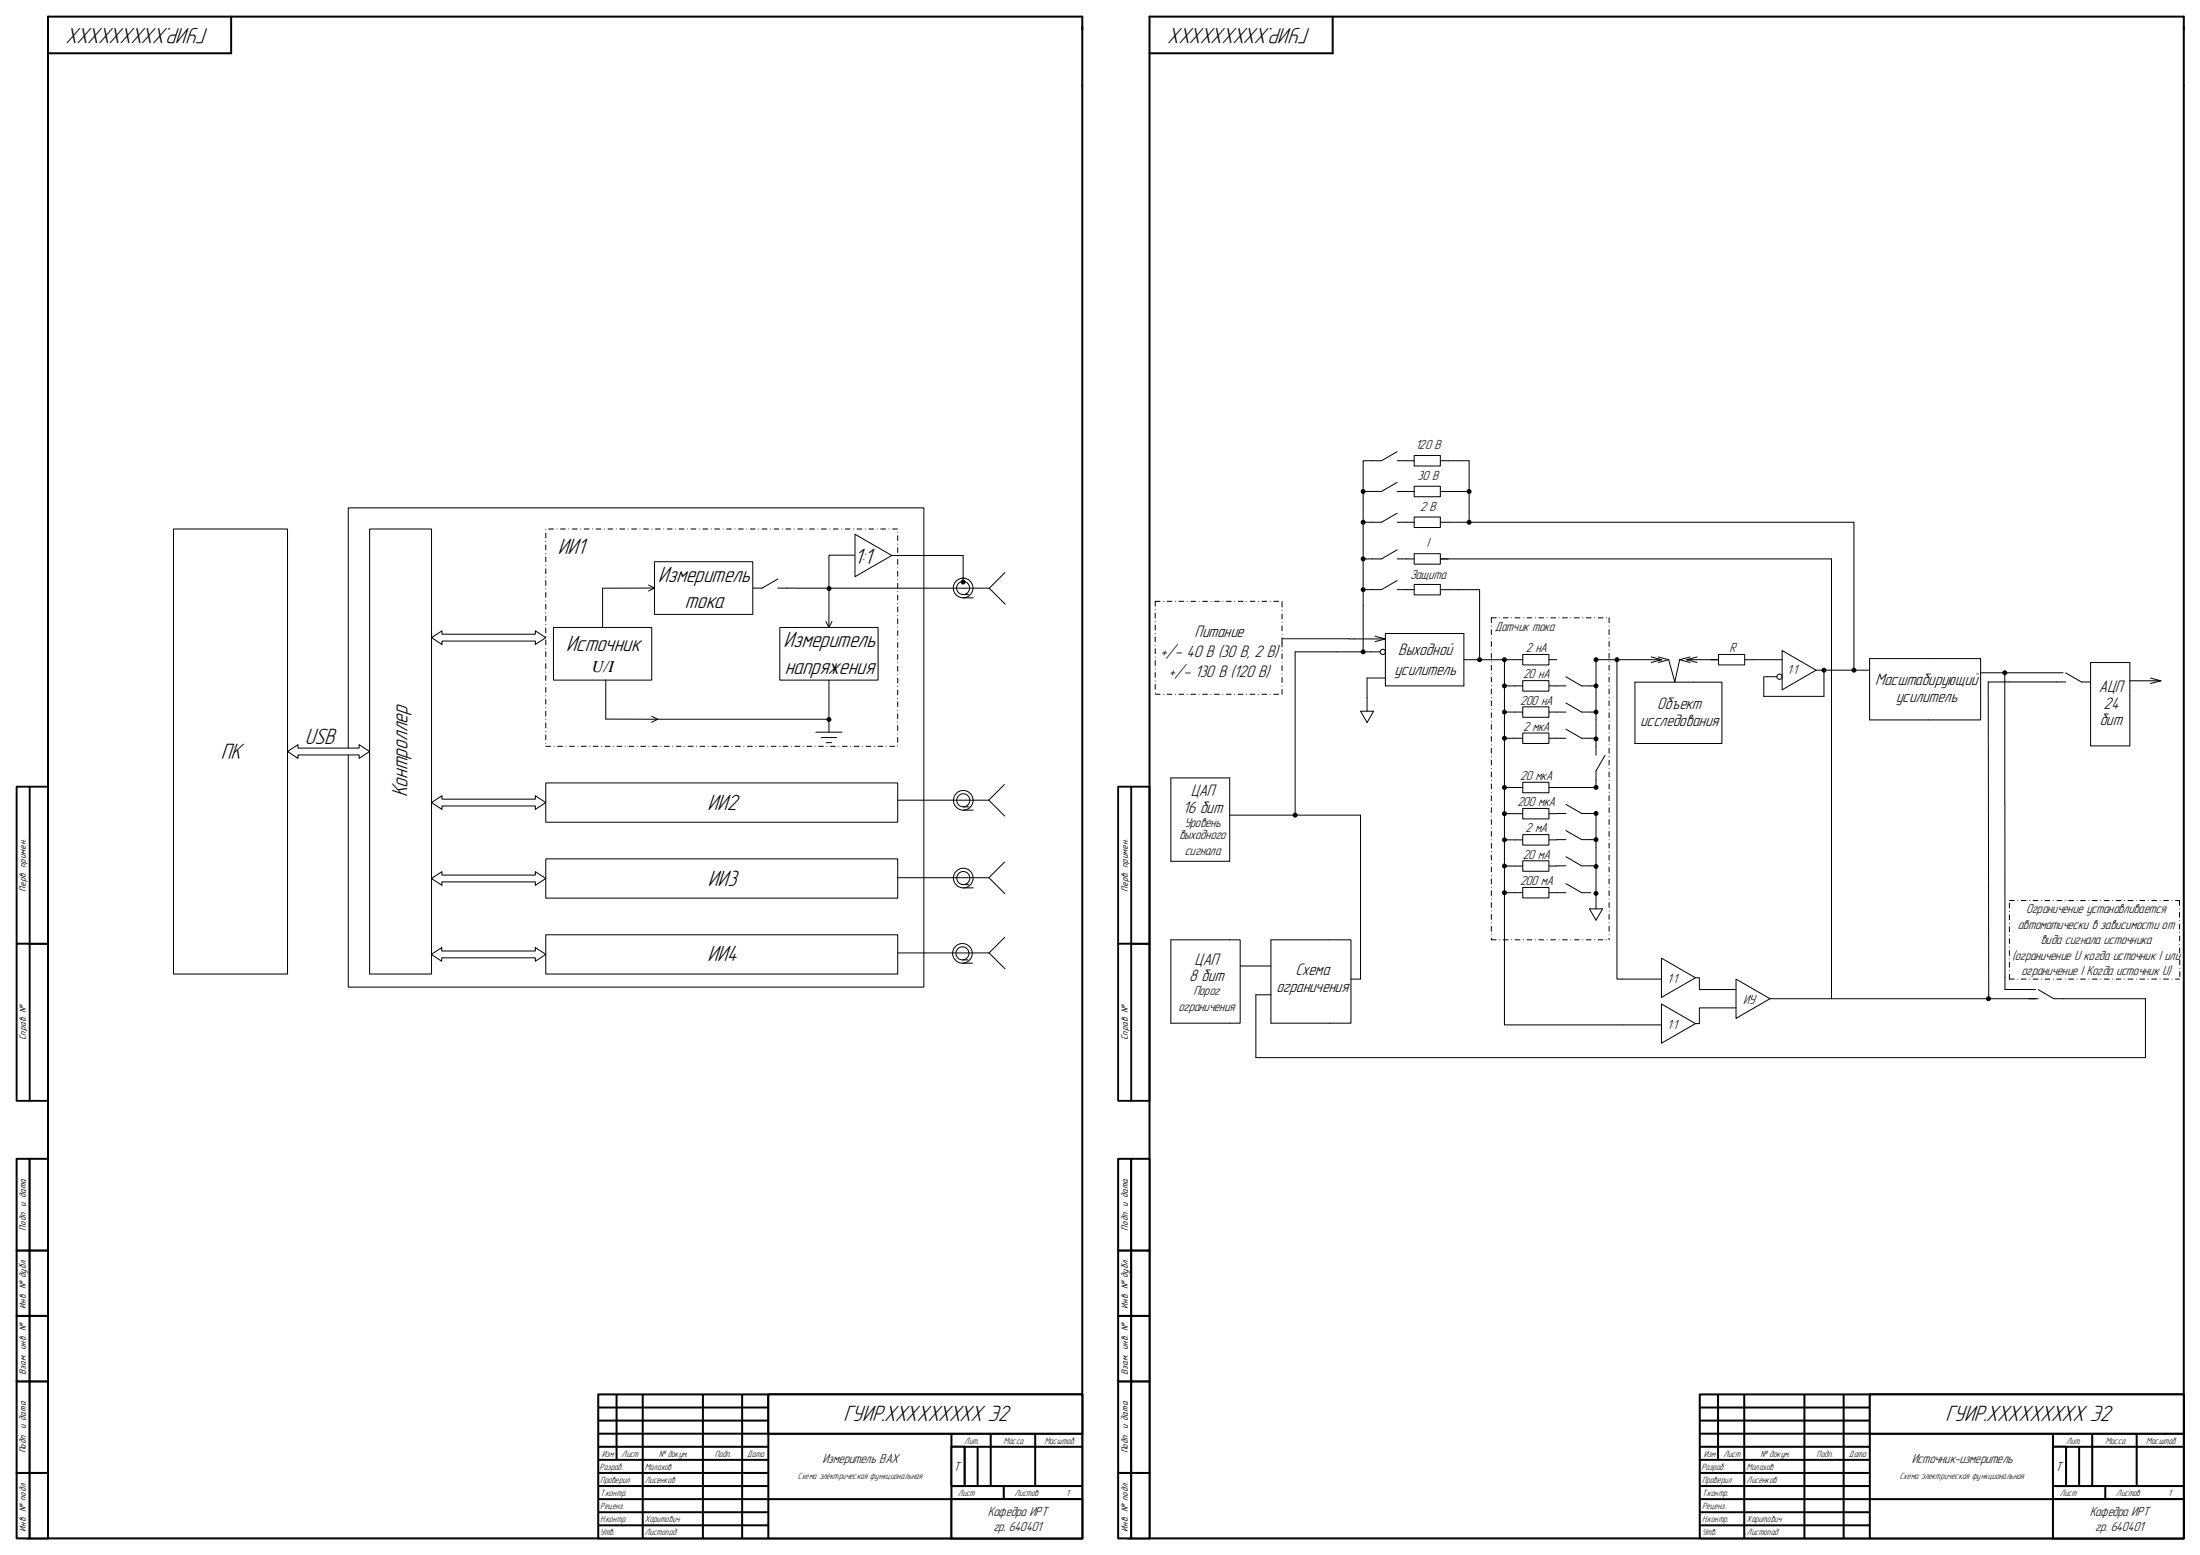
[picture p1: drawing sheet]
<svg xmlns="http://www.w3.org/2000/svg" width="841mm" height="594mm" viewBox="0 0 841 594" stroke-linecap="round" stroke-linejoin="round" font-family="sans-serif">
<path d="M133.1 194h220v183.1h-220z" fill="none" stroke="#000" stroke-width=".38"/>
<path d="M208.6 202.1h134.5v83h-134.5z" fill-rule="evenodd" fill="#fff"/>
<path d="M208.6 202.1h134.5v83h-134.5z" fill="none" stroke="#000" stroke-width=".38" stroke-dasharray="1.9 1.3 0 1.3"/>
<path d="M635 366l13 7.5-13 7.5z" fill="#fff"/>
<path d="M635 366l13 7.5-13 7.5z" fill="none" stroke="#000" stroke-width=".38"/>
<path d="M10 587.6h403.6v-581.2h-395.2v581.3" fill="none" stroke="#000" stroke-width=".76"/>
<path d="M228.6 532.6h185v55h-185z" fill-rule="evenodd" fill="#fff"/>
<path d="M228.6 532.6h185v55h-185zM293.6 532.6v55.1M293.6 547.6h120M363.7 547.6v40M293.8 572.7h119.8" fill="none" stroke="#000" stroke-width=".76"/>
<g fill="none" stroke="#000" stroke-width=".76" stroke-linecap="butt">
<path d="M228.6 537.7h65M235.6 532.6v25M245.6 532.6v55.1M268.7 532.6v55.1M283.7 532.6v55.1M228.6 552.7h65M228.6 557.6h65M228.6 542.6h65M228.6 547.6h65M363.7 552.7h49.9M368.6 552.7v15M373.7 552.7v15"/>
<path d="M378.7 547.6v20M395.7 547.6v20M228.6 567.7h65M228.6 562.6h65M228.6 572.7h65M228.6 577.6h65M363.7 567.7h49.9M383.6 567.7v5M228.6 582.6h65"/>
</g>
<path d="M363.7 552.7h5v15h-5z" fill-rule="evenodd" fill="#fff"/>
<path d="M363.7 552.7h5v15h-5z" fill="none" stroke="#000" stroke-width=".76"/>
<path d="M363.7 572.6h49.9v15h-49.9z" fill-rule="evenodd" fill="#fff"/>
<path d="M363.7 572.6h49.9v15h-49.9z" fill="none" stroke="#000" stroke-width=".76"/>
<path d="M293.6 532.6h120v15h-120z" fill-rule="evenodd" fill="#fff"/>
<path d="M293.6 532.6h120v15h-120z" fill="none" stroke="#000" stroke-width=".76"/>
<path d="M6.3 562.6h5v25h-5z" fill-rule="evenodd" fill="#fff"/>
<path d="M6.3 562.6h5v25h-5z" fill="none" stroke="#000" stroke-width=".76"/>
<path d="M11.3 562.6h7.1v25h-7.1z" fill-rule="evenodd" fill="#fff"/>
<path d="M11.3 562.6h7.1v25h-7.1z" fill="none" stroke="#000" stroke-width=".76"/>
<path d="M6.3 527.6h5v35h-5z" fill-rule="evenodd" fill="#fff"/>
<path d="M6.3 527.6h5v35h-5z" fill="none" stroke="#000" stroke-width=".76"/>
<path d="M11.3 527.6h7.1v35h-7.1z" fill-rule="evenodd" fill="#fff"/>
<path d="M11.3 527.6h7.1v35h-7.1z" fill="none" stroke="#000" stroke-width=".76"/>
<path d="M6.3 502.6h5v25h-5z" fill-rule="evenodd" fill="#fff"/>
<path d="M6.3 502.6h5v25h-5z" fill="none" stroke="#000" stroke-width=".76"/>
<path d="M11.3 502.6h7.1v25h-7.1z" fill-rule="evenodd" fill="#fff"/>
<path d="M11.3 502.6h7.1v25h-7.1z" fill="none" stroke="#000" stroke-width=".76"/>
<path d="M6.3 477.6h5v25h-5z" fill-rule="evenodd" fill="#fff"/>
<path d="M6.3 477.6h5v25h-5z" fill="none" stroke="#000" stroke-width=".76"/>
<path d="M11.3 477.6h7.1v25h-7.1z" fill-rule="evenodd" fill="#fff"/>
<path d="M11.3 477.6h7.1v25h-7.1z" fill="none" stroke="#000" stroke-width=".76"/>
<path d="M6.3 442.7h5v35h-5z" fill-rule="evenodd" fill="#fff"/>
<path d="M6.3 442.7h5v35h-5z" fill="none" stroke="#000" stroke-width=".76"/>
<path d="M11.3 442.7h7.1v35h-7.1z" fill-rule="evenodd" fill="#fff"/>
<path d="M11.3 442.7h7.1v35h-7.1z" fill="none" stroke="#000" stroke-width=".76"/>
<path d="M6.3 300.5h5v60h-5z" fill-rule="evenodd" fill="#fff"/>
<path d="M6.3 300.5h5v60h-5z" fill="none" stroke="#000" stroke-width=".71"/>
<path d="M6.3 360.5h5v60h-5z" fill-rule="evenodd" fill="#fff"/>
<path d="M11.3 300.5h7.1v60h-7.1h7.1v60h-7.1M6.3 360.5h5v60h-5z" fill="none" stroke="#000" stroke-width=".71"/>
<path d="M88.3 6.4v14h-69.9M431 587.6h403.7v-581.2h-395.4v581.3" fill="none" stroke="#000" stroke-width=".76"/>
<path d="M649.7 532.6h185v55h-185z" fill-rule="evenodd" fill="#fff"/>
<path d="M649.7 532.6h185v55h-185zM714.7 532.6v55.1M714.7 547.6h120M784.6 547.6v40M714.8 572.7h119.9" fill="none" stroke="#000" stroke-width=".76"/>
<g fill="none" stroke="#000" stroke-width=".76" stroke-linecap="butt">
<path d="M649.7 537.7h65M656.6 532.6v25M666.7 532.6v55.1M689.6 532.6v55.1M704.6 532.6v55.1M649.7 552.7h65M649.7 557.6h65M649.7 542.6h65M649.7 547.6h65M784.6 552.7h50.1M789.7 552.7v15M794.6 552.7v15"/>
<path d="M799.6 547.6v20M816.6 547.6v20M649.7 567.7h65M649.7 562.6h65M649.7 572.7h65M649.7 577.6h65M784.6 567.7h50.1M804.7 567.7v5M649.7 582.6h65"/>
</g>
<path d="M784.6 552.7h5v15h-5z" fill-rule="evenodd" fill="#fff"/>
<path d="M784.6 552.7h5v15h-5z" fill="none" stroke="#000" stroke-width=".76"/>
<path d="M784.6 572.6h50v15h-50z" fill-rule="evenodd" fill="#fff"/>
<path d="M784.6 572.6h50v15h-50z" fill="none" stroke="#000" stroke-width=".76"/>
<path d="M714.7 532.6h120v15h-120z" fill-rule="evenodd" fill="#fff"/>
<path d="M714.7 532.6h120v15h-120z" fill="none" stroke="#000" stroke-width=".76"/>
<path d="M427.4 562.6h5v25h-5z" fill-rule="evenodd" fill="#fff"/>
<path d="M427.4 562.6h5v25h-5z" fill="none" stroke="#000" stroke-width=".76"/>
<path d="M432.4 562.6h7v25h-7z" fill-rule="evenodd" fill="#fff"/>
<path d="M432.4 562.6h7v25h-7z" fill="none" stroke="#000" stroke-width=".76"/>
<path d="M427.4 527.6h5v35h-5z" fill-rule="evenodd" fill="#fff"/>
<path d="M427.4 527.6h5v35h-5z" fill="none" stroke="#000" stroke-width=".76"/>
<path d="M432.4 527.6h7v35h-7z" fill-rule="evenodd" fill="#fff"/>
<path d="M432.4 527.6h7v35h-7z" fill="none" stroke="#000" stroke-width=".76"/>
<path d="M427.4 502.6h5v25h-5z" fill-rule="evenodd" fill="#fff"/>
<path d="M427.4 502.6h5v25h-5z" fill="none" stroke="#000" stroke-width=".76"/>
<path d="M432.4 502.6h7v25h-7z" fill-rule="evenodd" fill="#fff"/>
<path d="M432.4 502.6h7v25h-7z" fill="none" stroke="#000" stroke-width=".76"/>
<path d="M427.4 477.6h5v25h-5z" fill-rule="evenodd" fill="#fff"/>
<path d="M427.4 477.6h5v25h-5z" fill="none" stroke="#000" stroke-width=".76"/>
<path d="M432.4 477.6h7v25h-7z" fill-rule="evenodd" fill="#fff"/>
<path d="M432.4 477.6h7v25h-7z" fill="none" stroke="#000" stroke-width=".76"/>
<path d="M427.4 442.7h5v35h-5z" fill-rule="evenodd" fill="#fff"/>
<path d="M427.4 442.7h5v35h-5z" fill="none" stroke="#000" stroke-width=".76"/>
<path d="M432.4 442.7h7v35h-7z" fill-rule="evenodd" fill="#fff"/>
<path d="M432.4 442.7h7v35h-7z" fill="none" stroke="#000" stroke-width=".76"/>
<path d="M427.4 300.5h5v60h-5z" fill-rule="evenodd" fill="#fff"/>
<path d="M427.4 300.5h5v60h-5z" fill="none" stroke="#000" stroke-width=".71"/>
<path d="M427.4 360.5h5v60h-5z" fill-rule="evenodd" fill="#fff"/>
<path d="M432.4 300.5h6.9v60h-6.9h6.9v60h-6.9M427.4 360.5h5v60h-5z" fill="none" stroke="#000" stroke-width=".71"/>
<path d="M509.4 6.4v14h-70.1" fill="none" stroke="#000" stroke-width=".76"/>
<g fill="none" stroke="#000" stroke-width=".38">
<path d="M534 172.5l-6 3.5h-7v11.7h7l6-3.4M534 176h6.5M540.5 174h10v4h-10zM550.5 176h11v11.7h-11M521 187.7v11.8h7l6-3.5M521 199.5v14h7l6-3.5M534 187.7h6.5M534 199.5h6.5M540.5 185.7h10v4h-10zM540.5 197.5h10v4h-10zM561.5 187.7v11.8h-11M521 214.2v34.8h6.5"/>
<path d="M534 213.5h6.5M540.5 211.5h10v4h-10zM550.5 213.5h3M534 221.8l-6 3.4h-7M534 225.2h6.5M540.5 223.2h10v4h-10zM550.5 225.2h15v26.8h-6M490 244l39.5 .1M521 249h-26v61.6M525.5 243l3.9 1.1M529.5 244.1l-4 1M529.5 242h30v20h-30z"/>
<path d="M529.5 259h-7v12.7M582 250h10v4h-10zM582 252h-7v10.1M592 252h3M598.5 258.5l6 3.5h4.8M610 252v9.2M618 252v122h17M520 271.7h5l-2.5 4.3zM575 262h7M575 272h7M582 260h10v4h-10zM582 270h10v4h-10z"/>
<path d="M592 262h6.5M592 272h6.5M598.5 268.5l6 3.5h4.8M610 272v10h-5.5l-6-3.5M610 262v9.3M447.5 297.2h22.5v31.8h-22.5zM575 282h7M582 280h10v4h-10zM582 298.8h10v4h-10zM592 282h6.5M610 282v6.5M613.5 288.5l-3.5 6v6.3h-18"/>
<path d="M470 311.4h25M495.8 311.4h24.2v62.6h-3.7M575 300.8h7M575 310.8h7M582 308.8h10v4h-10zM582 318.8h10v4h-10zM592 310.8h3M595 310.7h3.5M598.5 307.3l6 3.4h4.8M598.5 317.3l6 3.4h4.8M610 310.7v9.3M575 320.8h7"/>
<path d="M575 330.8h7M582 328.8h10v4h-10zM582 339h10v4h-10zM592 320.8h3M592 330.8h3M595 320.7h3.5M595 330.7h3.5M598.5 337.5l6 3.5h3.5M610 320.7v10h-5.5l-6-3.4M610 331.7v8.8M447.5 359h26.5v31.8h-26.5zM485.8 359h30.5v31.8h-30.5z"/>
<path d="M575 341h7M592 341h6.5M607.5 347.2h5l-2.5 4.3zM610 342v5.2M474 369h11.8M485.8 380h-5.8v24"/>
<circle cx="521" cy="187.8" r=".75"/>
<circle cx="521" cy="199.5" r=".75"/>
<circle cx="561.5" cy="187.7" r=".75"/>
<circle cx="561.5" cy="199.5" r=".75"/>
<circle cx="521" cy="213.5" r=".75"/>
<circle cx="521" cy="225.3" r=".75"/>
<circle cx="521" cy="249" r=".75"/>
<circle cx="528.5" cy="249" r="1"/>
<circle cx="565.5" cy="252" r=".75"/>
<circle cx="575" cy="252" r=".75"/>
<circle cx="610" cy="252" r=".75"/>
<circle cx="575" cy="262" r=".75"/>
<circle cx="575" cy="272" r=".75"/>
<circle cx="610" cy="262" r=".75"/>
<circle cx="610" cy="272" r=".75"/>
<circle cx="575" cy="282" r=".75"/>
<circle cx="610" cy="282.2" r=".75"/>
<circle cx="495" cy="311.4" r=".75"/>
<circle cx="575" cy="300.8" r=".75"/>
<circle cx="575" cy="310.8" r=".75"/>
<circle cx="610" cy="300.7" r=".75"/>
<circle cx="610" cy="310.7" r=".75"/>
<circle cx="575" cy="320.8" r=".75"/>
<circle cx="575" cy="330.8" r=".75"/>
<circle cx="610" cy="331" r=".75"/>
<circle cx="610" cy="320.7" r=".75"/>
<circle cx="575" cy="341" r=".75"/>
<circle cx="610" cy="341.3" r=".75"/>
</g>
<g fill="#000">
<circle cx="521" cy="187.8" r=".75"/>
<circle cx="521" cy="199.5" r=".75"/>
<circle cx="561.5" cy="187.7" r=".75"/>
<circle cx="561.5" cy="199.5" r=".75"/>
<circle cx="521" cy="213.5" r=".75"/>
<circle cx="521" cy="225.3" r=".75"/>
<circle cx="521" cy="249" r=".75"/>
<circle cx="565.5" cy="252" r=".75"/>
<circle cx="575" cy="252" r=".75"/>
<circle cx="610" cy="252" r=".75"/>
<circle cx="575" cy="262" r=".75"/>
<circle cx="575" cy="272" r=".75"/>
<circle cx="610" cy="262" r=".75"/>
<circle cx="610" cy="272" r=".75"/>
<circle cx="575" cy="282" r=".75"/>
<circle cx="610" cy="282.2" r=".75"/>
<circle cx="495" cy="311.4" r=".75"/>
<circle cx="575" cy="300.8" r=".75"/>
<circle cx="575" cy="310.8" r=".75"/>
<circle cx="610" cy="300.7" r=".75"/>
<circle cx="610" cy="310.7" r=".75"/>
<circle cx="575" cy="320.8" r=".75"/>
<circle cx="575" cy="330.8" r=".75"/>
<circle cx="610" cy="331" r=".75"/>
<circle cx="610" cy="320.7" r=".75"/>
<circle cx="575" cy="341" r=".75"/>
<circle cx="610" cy="341.3" r=".75"/>
</g>
<path d="M441.5 229.7v35.5M441.5 229.7h48.6M490 245.5v-15.9M441.5 265.2h48.5M490 265.2v-19.7" fill="none" stroke="#000" stroke-width=".38" stroke-dasharray="1.9 1.3 0 1.3"/>
<path d="M635 383.5l13 7.5-13 7.5z" fill="#fff"/>
<path d="M575 384v7.5h60M635 383.5l13 7.5-13 7.5z" fill="none" stroke="#000" stroke-width=".38"/>
<path d="M663.5 374l13 7.5-13 7.5z" fill="#fff"/>
<g fill="none" stroke="#000" stroke-width=".38">
<path d="M623.1 252h12l-4 1.1M631.1 250.9l4 1.1M633.8 250.9l4 1.1M637.8 252l-4 1.1M637.8 252l2.3 8.5 1.9-8.5M642 252l3.9 1.1M644.7 252h12.1M644.7 252l3.9 1.1M645.9 250.9l-3.9 1.1M648.6 250.9l-3.9 1.1M656.8 250h10v4h-10zM666.8 252h3"/>
<path d="M624.9 260.6h33.2v23.4h-33.2zM648 373.5h1.5v4.5h14M663.5 374l13 7.5-13 7.5zM663.5 385h-14v6h-1.5"/>
<circle cx="618" cy="252" r=".75"/>
</g>
<circle cx="618" cy="252" r=".75" fill="#000"/>
<path d="M681.1 248.5l13 7.5-13 7.5z" fill="#fff"/>
<g fill="none" stroke="#000" stroke-width=".38">
<path d="M562.3 199.5h146.3v56.5M550.5 213.5h149.5v168M566.3 252h8M610.8 252h6.4M618.8 252h4.3M669.8 252h11.3M681.1 248.5l13 7.5-13 7.5zM694.1 256h2.3M697.1 256v10h-23v-7.5h5M697.9 256h16.7M714.6 251.6h42.4v23.4h-42.4zM757 257h31.5"/>
<path d="M766.2 257.1v49.9M789.5 257l6 3.5h3.5M799 253.1h15v31.8h-15zM821.9 259l4 1.1M575 262.7v8.6M575 272.8v8.4M789.5 260.5h-29.6l.2 121M813.9 260.1h12l-4 1M575 282.8v17.3M575 301.6v8.5M575 311.6v8.5M766.3 307v71h11.7"/>
<path d="M575 321.6v8.5M575 331.6v8.7M575 341.7v42.3M779 378l6 3.5h35v22.5h-340M676.5 381.5h82.7M760.8 381.5h18.2"/>
<circle cx="680.1" cy="258.5" r="1"/>
<circle cx="697.1" cy="256" r=".75"/>
<circle cx="708.6" cy="256" r=".75"/>
<circle cx="766.2" cy="257" r=".75"/>
<circle cx="760" cy="381.5" r=".75"/>
</g>
<g fill="#000">
<circle cx="697.1" cy="256" r=".75"/>
<circle cx="708.6" cy="256" r=".75"/>
<circle cx="766.2" cy="257" r=".75"/>
<circle cx="760" cy="381.5" r=".75"/>
</g>
<path d="M570 236v123M570 236h45M615 236v123M570 359h45M768 344h65M833 344l.1 29.9M768 374h65M768 374v-30" fill="none" stroke="#000" stroke-width=".38" stroke-dasharray="1.9 1.3 0 1.3"/>
<path d="M250.1 214.6h37.6v20.1h-37.6z" fill-rule="evenodd" fill="#fff"/>
<path d="M250.1 214.6h37.6v20.1h-37.6z" fill="none" stroke="#000" stroke-width=".38"/>
<path d="M211.5 239.7h37.6v20.1h-37.6z" fill-rule="evenodd" fill="#fff"/>
<path d="M211.5 239.7h37.6v20.1h-37.6zM247.8 223.5l2.3 1.1-2.3 1.2M250.1 224.6l-19.8 .1v15M297.3 224.6l19.5 .1v15M297.3 221.2l-6 3.4h-3.5M315.7 237.4l1.1 2.3 1.2-2.3M231.5 259.7v15h19.9M249.1 273.6l2.3 1.1-2.3 1.2" fill="none" stroke="#000" stroke-width=".38"/>
<path d="M298 239.7h37.6v20.1h-37.6z" fill-rule="evenodd" fill="#fff"/>
<g fill="none" stroke="#000" stroke-width=".38">
<path d="M326.6 212.1h-9.8v12.6h37.2M298 239.7h37.6v20.1h-37.6zM316.8 259.8v19.9M251.4 274.7h65.4M311.8 279.7h10M313.9 281.7h5.9M315.8 283.7h2"/>
<circle cx="316.8" cy="274.8" r=".75"/>
</g>
<circle cx="316.8" cy="274.8" r=".75" fill="#000"/>
<path d="M326.8 204.1l14 8.1-14 8.1z" fill="#fff"/>
<g fill="none" stroke="#000" stroke-width=".38">
<path d="M326.8 204.1l14 8.1-14 8.1zM340.8 212.2h27.3"/>
<circle cx="316.9" cy="224.8" r=".75"/>
</g>
<circle cx="316.9" cy="224.8" r=".75" fill="#000"/>
<path d="M211.6 204.6h13v8.8h-13z" fill-rule="evenodd" fill="#fff"/>
<path d="M211.6 204.6h13v8.8h-13z" fill="none" stroke="#fff" stroke-width=".38"/>
<path d="M208.6 299.1h134.5v15h-134.5z" fill-rule="evenodd" fill="#fff"/>
<path d="M208.6 299.1h134.5v15h-134.5z" fill="none" stroke="#000" stroke-width=".38"/>
<path d="M208.6 328.1h134.5v15h-134.5z" fill-rule="evenodd" fill="#fff"/>
<path d="M208.6 328.1h134.5v15h-134.5z" fill="none" stroke="#000" stroke-width=".38"/>
<path d="M208.6 357.1h134.5v15h-134.5z" fill-rule="evenodd" fill="#fff"/>
<path d="M208.6 357.1h134.5v15h-134.5z" fill="none" stroke="#000" stroke-width=".38"/>
<path d="M141.3 202.1h23.6v170h-23.6z" fill-rule="evenodd" fill="#fff"/>
<path d="M141.3 202.1h23.6v170h-23.6z" fill="none" stroke="#000" stroke-width=".38"/>
<g fill="#fff">
<path d="M151 247.8h4.2v78.6h-4.2z" fill-rule="evenodd"/>
<path d="M66.3 202.1h43.6v170h-43.6z" fill-rule="evenodd"/>
</g>
<path d="M66.3 202.1h43.6v170h-43.6z" fill="none" stroke="#000" stroke-width=".38"/>
<path d="M109.9 287.1l4-2.6v1.3h23.4v-1.3l4 2.6-4 2.6v-1.3h-23.4v1.3z" fill-rule="evenodd" fill="#fff"/>
<path d="M109.9 287.1l4-2.6v1.3h23.4v-1.3l4 2.6-4 2.6v-1.3h-23.4v1.3z" fill="none" stroke="#000" stroke-width=".38"/>
<g fill="#fff">
<path d="M115 280.1h14v2.8h-14z" fill-rule="evenodd"/>
<path d="M164.9 243.6l4-2.6v1.3h35.7v-1.3l4 2.6-4 2.6v-1.3h-35.7v1.3z" fill-rule="evenodd"/>
</g>
<path d="M164.9 243.6l4-2.6v1.3h35.7v-1.3l4 2.6-4 2.6v-1.3h-35.7v1.3z" fill="none" stroke="#000" stroke-width=".38"/>
<path d="M164.9 306.6l4-2.6v1.3h35.7v-1.3l4 2.6-4 2.6v-1.3h-35.7v1.3z" fill-rule="evenodd" fill="#fff"/>
<path d="M164.9 306.6l4-2.6v1.3h35.7v-1.3l4 2.6-4 2.6v-1.3h-35.7v1.3z" fill="none" stroke="#000" stroke-width=".38"/>
<path d="M164.9 335.6l4-2.6v1.3h35.7v-1.3l4 2.6-4 2.6v-1.3h-35.7v1.3z" fill-rule="evenodd" fill="#fff"/>
<path d="M164.9 335.6l4-2.6v1.3h35.7v-1.3l4 2.6-4 2.6v-1.3h-35.7v1.3z" fill="none" stroke="#000" stroke-width=".38"/>
<path d="M164.8 364.6l4-2.6v1.3h35.8v-1.3l4 2.6-4 2.6v-1.3h-35.8v1.3z" fill-rule="evenodd" fill="#fff"/>
<path d="M164.8 364.6l4-2.6v1.3h35.8v-1.3l4 2.6-4 2.6v-1.3h-35.8v1.3z" fill="none" stroke="#000" stroke-width=".38"/>
<circle cx="368.1" cy="224.6" r="3.8" fill="#fff"/>
<circle cx="368.1" cy="224.6" r="3.8" fill="none" stroke="#000" stroke-width=".38"/>
<circle cx="368.1" cy="224.6" r="2.5" fill="#fff"/>
<g fill="none" stroke="#000" stroke-width=".38">
<path d="M368.1 212.2v9.4M384.1 218.7l-6 6 6.1 6.1M354 224.7h24.1M368.1 227.1h2.1M368.1 228.4h3.8"/>
<circle cx="368.1" cy="224.6" r="2.5"/>
<circle cx="368.1" cy="222.3" r=".75"/>
</g>
<circle cx="368.1" cy="222.3" r=".75" fill="#000"/>
<circle cx="367.8" cy="364.2" r="3.8" fill="#fff"/>
<circle cx="367.8" cy="364.2" r="3.8" fill="none" stroke="#000" stroke-width=".38"/>
<circle cx="368.2" cy="335.4" r="3.8" fill="#fff"/>
<circle cx="368.2" cy="335.4" r="3.8" fill="none" stroke="#000" stroke-width=".38"/>
<circle cx="368.2" cy="305.7" r="3.8" fill="#fff"/>
<circle cx="368.2" cy="305.7" r="3.8" fill="none" stroke="#000" stroke-width=".38"/>
<circle cx="368.2" cy="305.7" r="2.5" fill="#fff"/>
<g fill="none" stroke="#000" stroke-width=".38">
<path d="M343.2 305.7h34.8"/>
<circle cx="368.2" cy="305.7" r="2.5"/>
</g>
<circle cx="368.2" cy="335.4" r="2.5" fill="#fff"/>
<g fill="none" stroke="#000" stroke-width=".38">
<path d="M343.1 335.3h34.8"/>
<circle cx="368.2" cy="335.4" r="2.5"/>
</g>
<circle cx="367.8" cy="364.2" r="2.5" fill="#fff"/>
<g fill="none" stroke="#000" stroke-width=".38">
<path d="M383.9 299.7l-6 5.9 6.1 6.1M368.2 308.2h2M368.2 309.5h3.8M368.2 337.9h2M368.2 339.2h3.8M383.9 329.3l-5.9 6 6 6M384 358l-6 6 6.1 6.1M343.2 364h34.8M367.8 366.7h2.1M367.8 367.9h3.8"/>
<circle cx="367.8" cy="364.2" r="2.5"/>
</g>
<g font-size="8.9">
<text x="79.7" y="10.7" transform="rotate(-180 79.7 10.7)">ГУИР.ХХХХХХХХХ</text>
<text x="500.9" y="10.7" transform="rotate(-180 500.9 10.7)">ГУИР.ХХХХХХХХХ</text>
<text x="213.2" y="211.6">ИИ1</text>
<text x="326.6" y="215.4">1</text>
<text x="329" y="215.4">:1</text>
<text x="251.5" y="222.2">Измеритель</text>
<text x="261.8" y="232.3">тока</text>
<text x="216.3" y="248.6">Источник</text>
<text x="299.4" y="247.3">Измеритель</text>
<text x="300" y="257.5">напряжения</text>
<text x="116.5" y="284.2">USB</text>
<text x="84.4" y="289.7">ПК</text>
<text x="155.7" y="304.6" transform="rotate(-90 155.7 304.6)">Контроллер</text>
<text x="270.4" y="309.3">ИИ2</text>
<text x="270.6" y="338.3">ИИ3</text>
<text x="270.4" y="367.3">ИИ4</text>
<text x="322.4" y="542.9">ГУИР.ХХХХХХХХХ Э2</text>
<text x="743.6" y="542.9">ГУИР.ХХХХХХХХХ Э2</text>
</g>
<g font-size="6.7">
<text x="456.5" y="243.4">Питание</text>
<text x="443.5" y="251">+/- 40 В (30 В, 2 В)</text>
<text x="534.4" y="250.2">Выходной</text>
<text x="533" y="257.8">усилитель</text>
<text x="446.8" y="258.6">+/- 130 В (120 В)</text>
<text x="716.8" y="261.8">Масштабирующий</text>
<text x="724.7" y="268.2">усилитель</text>
<text x="802.2" y="264.4">АЦП</text>
<text x="633.4" y="270.8">Объект</text>
<text x="803.9" y="270.7">24</text>
<text x="626.9" y="277.2">исследования</text>
<text x="802.5" y="277.1">бит</text>
<text x="455.1" y="304.1">ЦАП</text>
<text x="452.1" y="310.4">16 бит</text>
<text x="456.6" y="368.4">ЦАП</text>
<text x="454.6" y="374.8">8 бит</text>
<text x="495.1" y="372.6">Схема</text>
<text x="487.9" y="378.9">ограничения</text>
</g>
<text font-size="6.4" x="226.2" y="256.8">U/I</text>
<g font-size="5.3">
<text x="541" y="171.6">120 В</text>
<text x="541.8" y="183.3">30 В</text>
<text x="542.8" y="195.1">2 В</text>
<text x="545.3" y="209.1">I</text>
<text x="538.9" y="221.1">Защита</text>
<text x="571.3" y="241">Датчик тока</text>
<text x="583.2" y="249.1">2 нА</text>
<text x="661" y="249.1">R</text>
<text x="683" y="257.6">1:1</text>
<text x="582.1" y="259.1">20 нА</text>
<text x="581" y="269.1">200 нА</text>
<text x="582.1" y="279.1">2 мкА</text>
<text x="581" y="298">20 мкА</text>
<text x="579.9" y="308">200 мкА</text>
<text x="452.7" y="315.7">Уровень</text>
<text x="583.1" y="318">2 мА</text>
<text x="450.8" y="320.7">выходного</text>
<text x="452.8" y="326.7">сигнала</text>
<text x="582" y="328">20 мА</text>
<text x="581" y="338.2">200 мА</text>
<text x="774.4" y="348.8">Ограничение устанавливается</text>
<text x="771.2" y="354.7">автоматически в зависимости от</text>
<text x="780" y="360.6">вида сигнала источника</text>
<text x="769.1" y="366.6">(ограничение U когда источник I или</text>
<text x="637.2" y="375.6">1:1</text>
<text x="772.6" y="372.5">ограничение I Когда источник U)</text>
<text x="456.1" y="380.1">Порог</text>
<text x="666.3" y="383.6">ИУ</text>
<text x="450.5" y="386.1">ограничения</text>
<text x="637.2" y="393.1">1:1</text>
<text x="314.3" y="558.9">Измеритель ВАХ</text>
<text x="364.5" y="561.9">Т</text>
<text x="730.6" y="558.9">Источник-измеритель</text>
<text x="785.6" y="561.9">Т</text>
<text x="377.6" y="578.9">Кафедра ИРТ</text>
<text x="798.7" y="578.9">Кафедра ИРТ</text>
<text x="379.7" y="584.9">гр. 640401</text>
<text x="800.8" y="584.9">гр. 640401</text>
</g>
<g font-size="3.6">
<text x="9.9" y="340.8" transform="rotate(-90 9.9 340.8)">Перв. примен.</text>
<text x="431" y="340.8" transform="rotate(-90 431 340.8)">Перв. примен.</text>
<text x="9.9" y="397.4" transform="rotate(-90 9.9 397.4)">Справ. №</text>
<text x="431" y="397.4" transform="rotate(-90 431 397.4)">Справ. №</text>
<text x="9.9" y="470.1" transform="rotate(-90 9.9 470.1)">Подп. и дата</text>
<text x="431" y="470.1" transform="rotate(-90 431 470.1)">Подп. и дата</text>
<text x="9.9" y="500" transform="rotate(-90 9.9 500)">Инв. № дубл.</text>
<text x="431" y="500" transform="rotate(-90 431 500)">Инв. № дубл.</text>
<text x="9.9" y="525.1" transform="rotate(-90 9.9 525.1)">Взам. инв. №</text>
<text x="431" y="525.1" transform="rotate(-90 431 525.1)">Взам. инв. №</text>
<text x="368.6" y="551.5">Лит.</text>
<text x="383.6" y="551.5">Масса</text>
<text x="399.2" y="551.5">Масштаб</text>
<text x="789.7" y="551.5">Лит.</text>
<text x="804.7" y="551.5">Масса</text>
<text x="820.3" y="551.5">Масштаб</text>
<text x="9.9" y="555.2" transform="rotate(-90 9.9 555.2)">Подп. и дата</text>
<text x="230" y="556.5">Изм</text>
<text x="237.5" y="556.5">Лист</text>
<text x="251.8" y="556.5">№ докум.</text>
<text x="273.2" y="556.5">Подп.</text>
<text x="285.6" y="556.5">Дата</text>
<text x="431" y="555.2" transform="rotate(-90 431 555.2)">Подп. и дата</text>
<text x="651.2" y="556.5">Изм</text>
<text x="658.7" y="556.5">Лист</text>
<text x="672.9" y="556.5">№ докум.</text>
<text x="694.3" y="556.5">Подп.</text>
<text x="706.7" y="556.5">Дата</text>
<text x="229.2" y="561.5">Разраб.</text>
<text x="246.4" y="561.5">Малахов</text>
<text x="650.3" y="561.5">Разраб.</text>
<text x="667.6" y="561.5">Малахов</text>
<text x="229.4" y="566.5">Проверил</text>
<text x="246.4" y="566.5">Лисенков</text>
<text x="305" y="564.9">Схема электрическая функциональная</text>
<text x="650.6" y="566.5">Проверил</text>
<text x="667.6" y="566.5">Лисенков</text>
<text x="726.1" y="564.9">Схема электрическая функциональная</text>
<text x="229.4" y="571.5">Т.контр.</text>
<text x="366.1" y="571.5">Лист</text>
<text x="387.7" y="571.5">Листов</text>
<text x="407.5" y="571.5">1</text>
<text x="650.6" y="571.5">Т.контр.</text>
<text x="787.2" y="571.5">Лист</text>
<text x="808.8" y="571.5">Листов</text>
<text x="828.6" y="571.5">1</text>
<text x="229.4" y="581.5">Н.контр.</text>
<text x="229.4" y="576.5">Реценз.</text>
<text x="246.4" y="581.5">Харитович</text>
<text x="650.6" y="581.5">Н.контр.</text>
<text x="650.6" y="576.5">Реценз.</text>
<text x="667.6" y="581.5">Харитович</text>
<text x="9.9" y="585.1" transform="rotate(-90 9.9 585.1)">Инв. № подл.</text>
<text x="229.4" y="586.5">Утв.</text>
<text x="246.4" y="586.5">Листопад</text>
<text x="431" y="585.1" transform="rotate(-90 431 585.1)">Инв. № подл.</text>
<text x="650.6" y="586.5">Утв.</text>
<text x="667.6" y="586.5">Листопад</text>
</g>
</svg>
